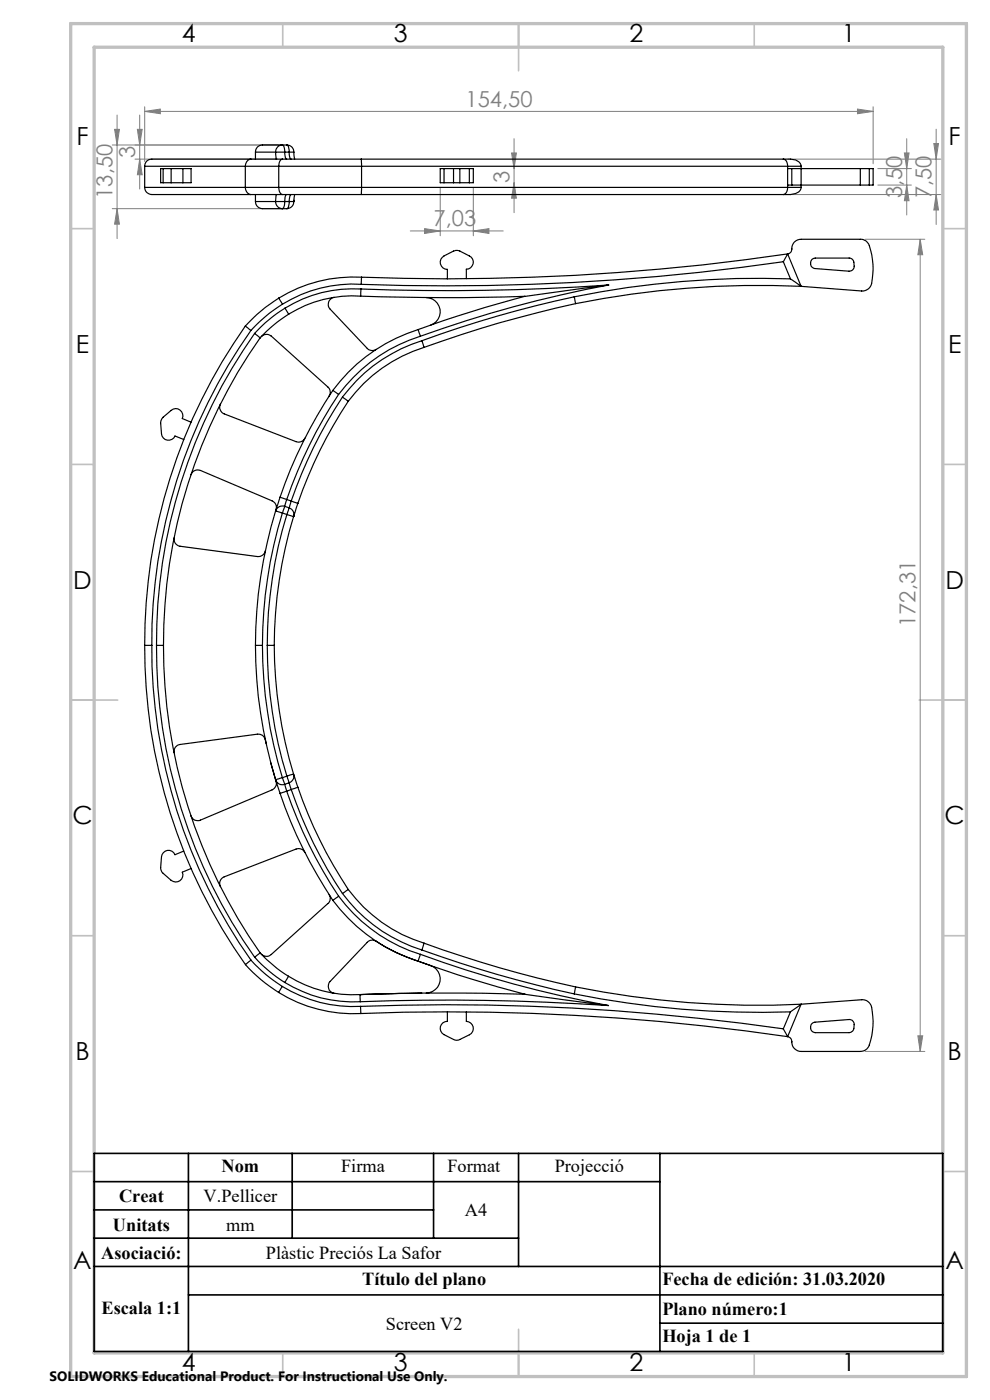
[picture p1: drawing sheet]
<svg xmlns="http://www.w3.org/2000/svg" width="210mm" height="297mm" viewBox="0 0 210 297" stroke-linecap="round" stroke-linejoin="round" font-family="sans-serif">
<g fill="none" stroke="#c0c0c0" stroke-width=".35">
<path d="M60 5v5M110 5v10M160 5v5M15 48.5h5M200 48.5h5M15 98.5h5M200 98.5h5M15 148.5h10M195 148.5h10M15 198.5h5M200 198.5h5M15 248.5h5"/>
<path d="M200 248.5h5M60 287v5M110 282v10M160 287v5"/>
</g>
<path d="M15 5h190v287h-190zM20 10h180v277h-180z" fill="none" stroke="#c0c0c0" stroke-width=".7"/>
<g fill="none" stroke="#808080" stroke-width=".21">
<path d="M23.8 30.8h36M24.3 27.4h1l-.5 3.4zM24.8 24.4v26.2M28.6 33.8h30.3M29.1 27.4h1.1l-.6 3.4zM29.6 33.8l.6 3.3h-1.1zM29.6 24.4v15.7M30.7 23.6l3.3-.5v1zM30.7 22.6v11.7M30.7 23.6h154.5M93.4 39.8v10.2M100.4 39.8v10.2"/>
<path d="M108.5 32.5h1l-.5 3.3zM109 29.4v15.7M109 38.8l.5 3.2h-1zM167.1 33.8h32.5M181.9 23.1l3.3 .5-3.3 .5zM185.2 22.6v12.1M186.2 39.3h7.1M186.2 35.8h7.1M191.8 32.5h1l-.5 3.3zM192.3 29.4v16.2M192.3 39.3l.5 3.3h-1zM198.1 30.4h1l-.5 3.4z"/>
<path d="M198.6 27.4v20.2M23.8 44.3h36M24.8 44.3l.5 3.3h-1zM87 49h19.8M90.1 48.5l3.3 .5-3.3 .5zM100.4 49l3.3-.5v1zM167.1 41.3h32.5M183.5 50.8h12.7M195.2 50.8l.5 3.2h-1zM195.2 50.8v172.3M198.6 41.3l.5 3.3h-1zM194.7 219.7h1l-.5 3.4z"/>
<path d="M183.5 223.1h12.7"/>
</g>
<path d="M20 244.7h180v42h-180zM20 250.7h120M20 256.7h72M40 244.7v42M62 244.7v18M92 244.7v18M110 244.7v24M140 244.7v42M20 262.7h90M20 268.7h180M40 274.7h160M140 280.7h60" fill="none" stroke="#000" stroke-width=".35"/>
<g fill="#808080">
<path d="M30.7 23.6l3.3-.5v1zM181.9 23.1l3.3 .5-3.3 .5zM90.1 48.5l3.3 .5-3.3 .5zM100.4 49l3.3-.5v1z"/>
<path d="M198.1 30.4h1l-.5 3.4zM198.6 41.3l.5 3.3h-1z"/>
<path d="M192.3 39.3l.5 3.3h-1zM191.8 32.5h1l-.5 3.3zM109 38.8l.5 3.2h-1zM108.5 32.5h1l-.5 3.3z"/>
<path d="M29.1 27.4h1.1l-.6 3.4zM29.6 33.8l.6 3.3h-1.1z"/>
<path d="M195.2 50.8l.5 3.2h-1zM194.7 219.7h1l-.5 3.4z"/>
<path d="M24.3 27.4h1l-.5 3.4zM24.8 44.3l.5 3.3h-1z"/>
</g>
<g fill="none" stroke="#000" stroke-width=".25">
<path d="M30.7 39.8a1.73 1.73 0 0 0 2.2 1.5h20.3M30.7 35.3h21.3M30.7 39.8h21.3M30.7 35.3v4.5M34.6 35.8h-.5v3h.5M34.6 35.8h1.7M34.6 38.8h1.7M34.6 35.8v3M36.3 38.8h2.5M36.3 35.8h2.5M36.3 35.8v3M38.8 35.8v3"/>
<path d="M38.8 35.8h1.7v3h-1.7M52 35.3h7.1M52 39.8h7.1M52 39.8a1.37 1.37 0 0 0 1.2 1.5M52 35.3v4.5M53.2 33.8h-18.9a5.4 5.4 0 0 0-2.9 .2l-.6 .7-.1 .6M53.2 33.8a1.38 1.38 0 0 0-1.2 1.5M53.2 33.8h6.7M54.2 32.3h4.3M54.2 32.3v1.5M58.5 32.3h1.9M58.5 32.3l.1 1.5"/>
<path d="M59.1 39.8h17.6M59.1 39.8a1.4 1.4 0 0 0 .8 1.5M59.1 35.3h17.6M59.1 35.3v4.5M59.9 30.8a1.45 1.45 0 0 0-1.4 1.5M59.9 30.8a1.49 1.49 0 0 1 .5 1.5M59.9 30.8h-2.6a3.1 3.1 0 0 0-2.9 .6l-.2 .9M59.9 30.8h1M59.9 33.8a1.33 1.33 0 0 0-.8 1.5M59.9 33.8h16.7M60.4 32.3v.3a1.16 1.16 0 0 0 .4 1.2M60.4 32.3h.9"/>
<path d="M60.9 30.8a1.45 1.45 0 0 1 1.4 1.5M60.9 30.8a1.49 1.49 0 0 1 .4 1.5M61.3 32.3v.5a.9 .9 0 0 0 .5 1M61.3 32.3h1M62.3 32.3l.2 1.5M76.6 33.8h89.6M76.6 33.8l.1 1.5M76.7 35.3h90.4M76.7 39.8h90.4M76.7 39.8l-.1 1.5M76.7 35.3v4.5M94.2 35.8h-.8v3h.8"/>
<path d="M94.2 35.8h2M94.2 38.8h2M94.2 35.8v3M96.2 38.8h1.3M96.2 35.8h1.3M96.2 35.8v3M97.5 35.8h2.1M97.5 35.8v3M97.5 38.8h2.1M99.6 35.8h.8v3h-.8M99.6 35.8v3M166.2 33.8a1.26 1.26 0 0 1 .9 1.5"/>
<path d="M166.2 33.8h1.5a1.93 1.93 0 0 1 2.2 1.5M167.1 35.8h.9M167.1 39.3h.9M167.1 39.8a1.33 1.33 0 0 1-.9 1.5M167.1 35.3v4.5M167.1 35.3h2.8M167.1 39.8h2.8M168 35.8h14.5M168 39.3h14.5M168 35.8v3.5M169.9 39.8a1.42 1.42 0 0 1-1.1 1.3l-1.1 .2h-1.5M169.9 35.3v4.5"/>
<path d="M182.5 35.8h1.9M182.5 39.3h1.9M182.5 35.8v3.5M184.4 35.8h.8v3.5h-.8M184.4 35.8v3.5M53.2 41.3h6.7M54.2 42.8h4.3M54.2 42.8a1.63 1.63 0 0 0 2.1 1.5h3.6M54.2 41.3v1.5M58.5 42.8h1.9M58.5 42.8a1.51 1.51 0 0 0 1.4 1.5M58.6 41.3l-.1 1.5"/>
<path d="M59.9 44.3h1M59.9 41.3h16.7M60.4 42.8a1.6 1.6 0 0 1-.5 1.5M60.4 42.8h.9M60.8 41.3a.84 .84 0 0 0-.4 1v.5M61.3 42.8a1.6 1.6 0 0 1-.4 1.5M61.3 42.8h1M61.8 41.3a1.35 1.35 0 0 0-.5 1.5M62.3 42.8a1.51 1.51 0 0 1-1.4 1.5M62.4 42.5l-.1 .3M62.5 41.3l-.2 1.5M76.6 41.3h89.6"/>
<path d="M76.7 58.8l-.1 1.5M76.7 58.8a30.3 30.3 0 0 0-17.6 4.4M98.9 59.1v-2a1.48 1.48 0 0 0 1.5-1.1 1.48 1.48 0 0 0-.8-1.7l-2.6-1.2-.8 .2-2 1a1.51 1.51 0 0 0-.8 1.7 1.51 1.51 0 0 0 1.5 1.1v2.1M166.2 55.5a500.1 500.1 0 0 1-89.6 4.8M166.2 55.5l1.5 3.7M167.1 53.9l-.9 1.6M167.1 53.9a492.5 492.5 0 0 1-90.4 4.9M167.1 53.9a1.18 1.18 0 0 0 .9-1.6l.1-.3a1.93 1.93 0 0 1 1.8-1.2h12.6a1.89 1.89 0 0 1 1.9 1.3 13.8 13.8 0 0 1 .2 8.7l-.8 .7-1 .2-12.9-1M167.1 53.9l2.8 6.8M167.7 59.2l2.2 1.5M167.7 59.2a197.5 197.5 0 0 0-45.9 3.8M172.2 55l.7-.3h7.2a1.47 1.47 0 0 1 1.1 1.8 1.03 1.03 0 0 1-1.1 1l-7.2-.5a1.15 1.15 0 0 1-.7-2z"/>
<path d="M52 69.2a116.8 116.8 0 0 0-21.3 67.7M52 69.2l1.2 .9M53.2 70.1a114.9 114.9 0 0 0-21 66.8M54 70.7a114.1 114.1 0 0 0-20.8 66.2M54 70.7l1.2 1M55.2 71.7a112.7 112.7 0 0 0-20.5 65.2M55.4 71.4a1.59 1.59 0 0 1 2.1-.1l12 10.8a1.53 1.53 0 0 1 .3 1.9M59.1 63.2l.8 1.3M59.1 63.2a34.2 34.2 0 0 0-7.1 6M59.9 64.5a32 32 0 0 0-6.7 5.6M60.5 65.4l.7 1.2M60.5 65.4a30.8 30.8 0 0 0-6.5 5.3"/>
<path d="M61.2 66.6a29.8 29.8 0 0 0-6 5.1M70.9 63.1a1.5 1.5 0 0 0-.9 2.5l7.9 8.3a1.47 1.47 0 0 0 1.9 .2M76.5 62.8a506.6 506.6 0 0 0 34.8 .1M76.5 62.8a25.7 25.7 0 0 0-15.3 3.8M76.6 61.3l-.1 1.5M76.6 61.3a27.3 27.3 0 0 0-16.1 4.1M76.6 60.3a28.5 28.5 0 0 0-16.7 4.2M88.7 69.9l.5 1.4M88.7 69.9a35.9 35.9 0 0 0-18.1 12.9M89.2 71.3a34.4 34.4 0 0 0-17.4 12.4M89.5 72.3l.5 1.4M89.5 72.3a33.3 33.3 0 0 0-16.9 11.9"/>
<path d="M90 73.7a31.9 31.9 0 0 0-16.1 11.4M90.4 63.1a2.99 2.99 0 0 1 2.9 2.6 2.99 2.99 0 0 1-1.9 3.3M111.3 62.9a274.1 274.1 0 0 0-22.6 7M121.8 63l.3 1.4M121.8 63a239.4 239.4 0 0 0-32.3 9.3M122.1 64.4a245.9 245.9 0 0 0-32.1 9.3M129.1 60.5a489.6 489.6 0 0 1-52.5 .8M129.1 60.5l-17.8 2.4M129.1 60.5a253 253 0 0 0-39.9 10.8M169.9 60.7a199.1 199.1 0 0 0-47.8 3.7M40.5 89.6l-1.8-.8a1.5 1.5 0 0 0-.5-1.8 1.5 1.5 0 0 0-1.9 .1l-1.7 1.4-.4 .6-.1 .6 .2 2.3a1.49 1.49 0 0 0 1.2 1.4 1.49 1.49 0 0 0 1.6-.9l1.9 .7M46.7 85.7a1.57 1.57 0 0 0 .9 2.1l15.2 5.9a1.46 1.46 0 0 0 1.9-.7"/>
<path d="M70.6 82.8l1.2 .9M70.6 82.8a99.5 99.5 0 0 0-11.2 22.7M71.8 83.7a98.4 98.4 0 0 0-11 22.3M72.6 84.2l1.3 .9M72.6 84.2a97.1 97.1 0 0 0-10.8 22.1M73.9 85.1a94.7 94.7 0 0 0-10.7 21.7M36.9 114.1a1.53 1.53 0 0 0 1.3 1.8l16.4 2.2a1.53 1.53 0 0 0 1.7-1.2M40.5 100.7a1.54 1.54 0 0 1 2-.9l15.2 6.5a1.49 1.49 0 0 1 .9 1.8M58.5 108.4a98.9 98.9 0 0 0-4.3 28.5M58.5 108.4l1.4 .4M59.4 105.5l1.4 .5M59.4 105.5l-.9 2.9"/>
<path d="M59.9 108.8a97.6 97.6 0 0 0-4.2 28.1M59.9 108.8l1 .3M60.4 107.4l-.5 1.4M60.4 107.4a1.51 1.51 0 0 0-1.9 1M60.4 107.4l.9 .3M60.8 106l-.4 1.4M60.8 106l1 .3M60.9 109.1a95.7 95.7 0 0 0-4.2 27.8M60.9 109.1l1.4 .5M61.3 107.7a1.47 1.47 0 0 1 1 1.9M61.3 107.7l-.4 1.4M61.8 106.3l-.5 1.4"/>
<path d="M61.8 106.3l1.4 .5M62.3 109.6a96 96 0 0 0-4.1 27.3M62.3 109.1v.4M63.2 106.8l-.9 2.8M30.7 136.9a116.5 116.5 0 0 0 21.4 67.7M30.7 136.9h1.5M32.2 136.9a114.7 114.7 0 0 0 21 66.8M33.2 136.9h1.5M33.2 136.9a113.9 113.9 0 0 0 20.8 66.2M34.7 136.9a112.9 112.9 0 0 0 20.5 65.2M54.2 136.9a99.4 99.4 0 0 0 4.3 28.5M54.2 136.9h1.5"/>
<path d="M55.7 136.9a98.1 98.1 0 0 0 4.2 28.1M56.7 136.9a95.7 95.7 0 0 0 4.2 27.7M56.7 136.9h1.5M58.2 136.9a96 96 0 0 0 4.1 27.3M56.4 157.8a1.9 1.9 0 0 0-1.2-2l-17 2.1a1.47 1.47 0 0 0-1.3 1.8M57.4 161.8l.8 2.8a2.89 2.89 0 0 1 .4 1.9l-.4 .7-.5 .4-15.2 6.4a1.48 1.48 0 0 1-2-.9M58.5 165.4a1.51 1.51 0 0 0 1.9 1M58.5 165.4l.9 2.9M59.4 168.3a98.8 98.8 0 0 0 11.2 22.7M59.9 165l.5 1.4M59.9 165l-1.4 .4M60.4 166.4l.4 1.4"/>
<path d="M60.8 167.8l-1.4 .5M60.8 167.8a97.2 97.2 0 0 0 11 22.3M60.9 164.6l.4 1.4M60.9 164.6l-1 .4M61.3 166l.5 1.5M61.3 166l-.9 .4M61.8 167.5a95.2 95.2 0 0 0 10.8 22M61.8 167.5l-1 .3M62.3 164.2l-1.4 .4M62.3 164.2a1.45 1.45 0 0 1-1 1.8M62.3 164.2l.9 2.8M63.2 167l-1.4 .5"/>
<path d="M63.2 167a95.9 95.9 0 0 0 10.7 21.7M39 180.5l-1.9 .8a1.48 1.48 0 0 0-1.6-.9 1.48 1.48 0 0 0-1.2 1.4l-.2 2.8 .3 .4 1.9 1.8a1.5 1.5 0 0 0 1.9 0 1.5 1.5 0 0 0 .5-1.8l1.8-.7M64.7 180.8a1.49 1.49 0 0 0-1.9-.7l-15.2 5.9a1.54 1.54 0 0 0-.9 2.1M69.8 189.8a1.49 1.49 0 0 1-.3 1.9l-12 10.8a1.54 1.54 0 0 1-2.1-.1M70.6 191a36.3 36.3 0 0 0 18.1 12.9M71.8 190.1l-1.2 .9M71.8 190.1a34.4 34.4 0 0 0 17.4 12.4M72.6 189.5a33.4 33.4 0 0 0 16.9 12M73.9 188.7l-1.3 .8M73.9 188.7a31.5 31.5 0 0 0 16.1 11.4M52.1 204.6a32.7 32.7 0 0 0 7 5.9M53.2 203.7l-1.1 .9"/>
<path d="M53.2 203.7a31.2 31.2 0 0 0 6.7 5.6M54 203.1a30.4 30.4 0 0 0 6.4 5.3M55.2 202.1l-1.2 1M55.2 202.1a30.6 30.6 0 0 0 6 5M59.1 210.5a30.5 30.5 0 0 0 17.5 4.5M59.9 209.3a28.6 28.6 0 0 0 16.6 4.2M59.9 209.3l-.8 1.2M60.4 208.4a27.4 27.4 0 0 0 16 4.1M61.2 207.1l-.8 1.3M61.2 207.1a26 26 0 0 0 15.1 3.9M76.3 211l.1 1.5M76.4 212.5a504.4 504.4 0 0 1 52.7 .8"/>
<path d="M76.5 213.5a497.3 497.3 0 0 1 89.7 4.8M76.5 213.5l.1 1.5M76.5 211h.1M76.6 215a498.2 498.2 0 0 1 90.5 4.9M88.7 203.9a257 257 0 0 0 22.6 7M88.7 203.9l1.6 .6a3.2 3.2 0 0 1 2.5 4.9 3.2 3.2 0 0 1-2.4 1.3M88.7 203.9a37.5 37.5 0 0 1-9.1-4.3l-.5-.2-1 .3-8.1 8.5a1.52 1.52 0 0 0 .8 2.5M89.2 202.5l-.5 1.4M89.2 202.5a244.1 244.1 0 0 0 39.9 10.8M89.5 210.7l-13 .3M89.5 201.5a253.9 253.9 0 0 0 32.3 9.4M90 200.1l-.5 1.4"/>
<path d="M90 200.1a245.9 245.9 0 0 0 32.1 9.3M94.9 214.7v2a1.49 1.49 0 0 0-1.5 1.1 1.49 1.49 0 0 0 .8 1.7l2 1a1.36 1.36 0 0 0 1.3 0l2.1-1a1.5 1.5 0 0 0 .8-1.7 1.5 1.5 0 0 0-1.5-1.1v-2M111.3 210.9l17.8 2.4M111.3 210.9a542.6 542.6 0 0 0-35 .1M121.8 210.9a197.5 197.5 0 0 0 45.9 3.8M122.1 209.4l-.3 1.5M122.1 209.4a194.4 194.4 0 0 0 47.8 3.6M166.2 218.3l.9 1.6M167.7 214.7l-1.5 3.6M169.9 213l-2.2 1.7M169.9 213l12.9-.9a2.2 2.2 0 0 1 2.2 2.6 14.2 14.2 0 0 1-.9 7.5l-.7 .6-.9 .3h-12.6a2.15 2.15 0 0 1-2-2.5l-.3-.5-.5-.2M169.9 213l-2.8 6.9"/>
<path d="M172.4 217l.5-.2 7.2-.5a1.24 1.24 0 0 1 1 1.8 1.01 1.01 0 0 1-1 1h-7.2a1.15 1.15 0 0 1-.9-.9 1.15 1.15 0 0 1 .4-1.2z"/>
</g>
<g font-size="5.3">
<text x="38.5" y="8.9">4</text>
<text x="83.5" y="8.9">3</text>
<text x="133.6" y="8.9">2</text>
<text x="178.6" y="8.9">1</text>
<text x="16.2" y="30.7">F</text>
<text x="201.2" y="30.7">F</text>
<text x="16.1" y="74.9">E</text>
<text x="201.1" y="74.9">E</text>
<text x="15.5" y="124.9">D</text>
<text x="200.5" y="124.9">D</text>
<text x="15.4" y="174.9">C</text>
<text x="200.4" y="174.9">C</text>
<text x="16" y="224.9">B</text>
<text x="201" y="224.9">B</text>
<text x="15.5" y="269.2">A</text>
<text x="200.5" y="269.2">A</text>
<text x="38.5" y="290.9">4</text>
<text x="83.5" y="290.9">3</text>
<text x="133.6" y="290.9">2</text>
<text x="178.6" y="290.9">1</text>
</g>
<g font-size="4.7" fill="#808080">
<text x="98.8" y="22.6">154,50</text>
<text x="28.6" y="33.4" transform="rotate(-90 28.6 33.4)">3</text>
<text x="108" y="38.8" transform="rotate(-90 108 38.8)">3</text>
<text x="23.8" y="42.2" transform="rotate(-90 23.8 42.2)">13,50</text>
<text x="92" y="48">7,03</text>
<text x="191.3" y="42.1" transform="rotate(-90 191.3 42.1)">3,50</text>
<text x="197.6" y="42.1" transform="rotate(-90 197.6 42.1)">7,50</text>
<text x="194.2" y="133" transform="rotate(-90 194.2 133)">172,31</text>
</g>
<g font-size="3.9">
<text x="47" y="248.7">Nom</text>
<text x="72.4" y="248.7">Firma</text>
<text x="94.9" y="248.7">Format</text>
<text x="117.7" y="248.7">Projecció</text>
<text x="25.3" y="255.1">Creat</text>
<text x="43.2" y="255.1">V.Pellicer</text>
<text x="24" y="261.1">Unitats</text>
<text x="48" y="261.1">mm</text>
<text x="98.6" y="258.1">A4</text>
<text x="21.5" y="267.1">Asociació:</text>
<text x="56.4" y="267.1">Plàstic Preciós La Safor</text>
<text x="76.8" y="272.7">Título del plano</text>
<text x="140.5" y="272.7">Fecha de edición: 31.03.2020</text>
<text x="21.5" y="278.7">Escala 1:1</text>
<text x="140.5" y="279">Plano número:1</text>
<text x="81.9" y="282.1">Screen V2</text>
<text x="140.5" y="284.7">Hoja 1 de 1</text>
</g>
<text font-size="2.9" x="10.5" y="292.9">SOLIDWORKS Educational Product. For Instructional Use Only.</text>
</svg>
